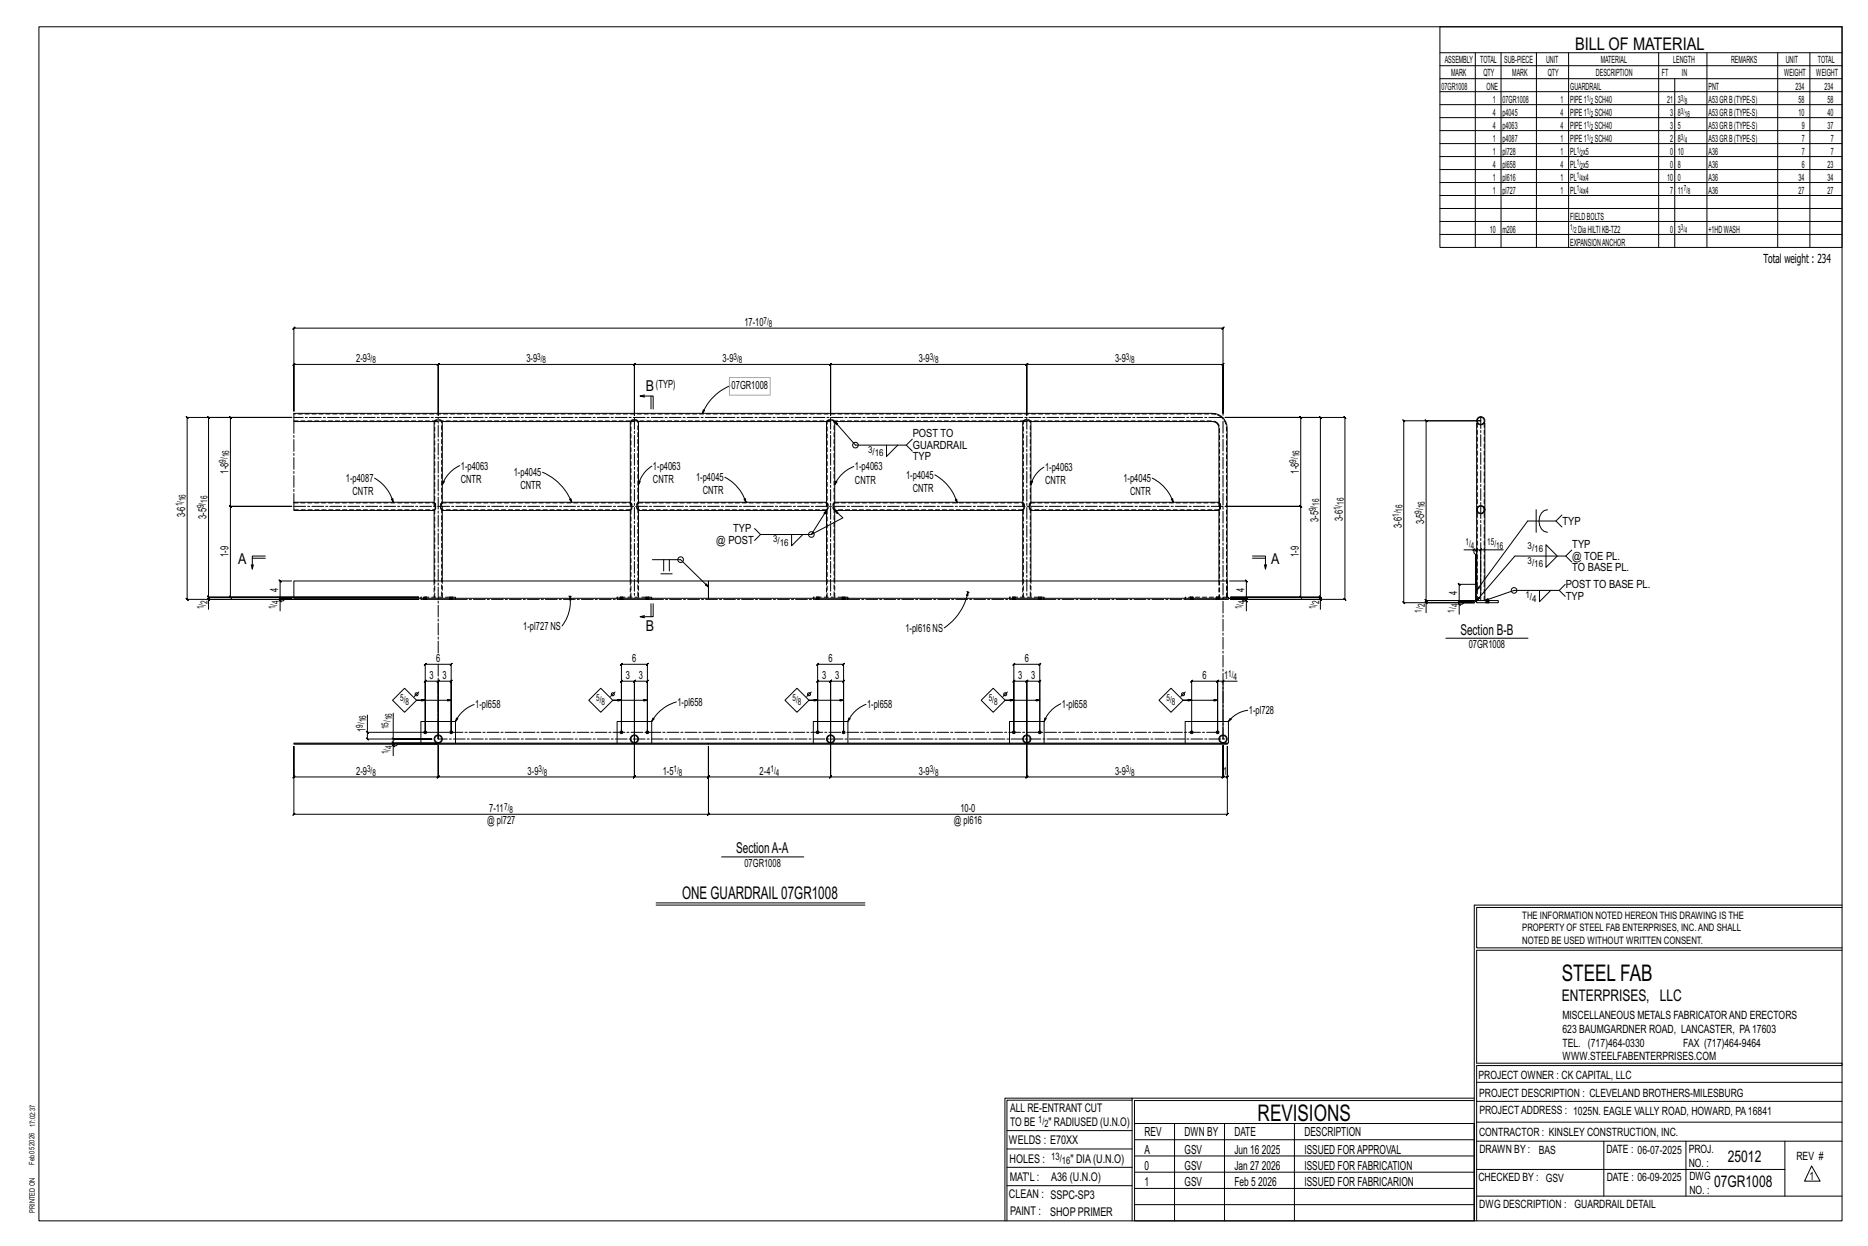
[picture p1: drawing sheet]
<svg xmlns="http://www.w3.org/2000/svg" width="914mm" height="610mm" viewBox="0 0 914 610" stroke-linecap="round" stroke-linejoin="round" font-family="sans-serif">
<g fill="none" stroke="#000" stroke-width=".49">
<path d="M19 13h883v584h-883zM705 13h197v108h-197zM705 26h197M705 32h197M705 39h197M722 26v95M735 26v95M752 26v95M768 26v95M812 26v95M820 39v82M836 26v95"/>
<path d="M870 26v95M886 26v95M705 45h197M705 51h197M705 58h197M705 64h197M705 70h197M705 77h197M705 83h197M705 89h197M705 96h197M705 102h197"/>
<path d="M705 108h197M705 115h197M315 194h-2h7v6M315 193l-2 1M319 194v6M357 189a25 25 0 0 0-13 13M143 204h-41l1 1-1-1v88l1 1-1-1h103h-103l1 1-1-1v1M212 206h-68v-4h449a7 7 0 0 1 8 7v75M217 206h92M309 206v-1h3l1 1M309 206v40M313 206v40"/>
<path d="M313 206h92M344 200l1 1-1 1zM405 206v-1h3l1 1M405 206v40M409 206v40M409 206l10 12h25l3-3M409 206h92M434 218v5l5-5M444 218l3 3M501 206v-1h3l1 1M501 206v40M505 206v40"/>
<path d="M505 206l90 1 1 1 1 1v37M599 202v-24l-1 1 1-1h-96l-1 1 1-1v25v-25l-1 1 1-1h-96l-1 1 1-1v25v-25l-1 1 1-1h-96l-1 1 1-1v25v-25l-1 1 1-1h-96l-1 1 1-1v25v-25l-1 1 1-1h-71l-1 1 1-1v23v-40h-1l1-1v1h455h-1l1-1v1v42M600 204h58l1 1-1-1v89l1 1-1-1h-56h44v5M600 204h46l1 1-1-1v88l1 1-1-1h-44h44l1 1-1-1v1M600 204h37h-1l1 1v-1v44l-1-1 1 1h-37h37l-1-1 1 1v44h-1l1 1v-1h-35M723 207v79M726 207h1v87h2l-1-1-1 1 14-5h22l3-3M183 234a20 20 0 0 1 9 12M217 235l1 1-1 1zM225 228a17 17 0 0 0-8 9M266 231a27 27 0 0 1 14 15M313 235v1v1z"/>
<path d="M319 228a15 15 0 0 0-6 9M355 233a21 21 0 0 1 10 13M409 235l1 1-1 1zM418 228a17 17 0 0 0-9 9M458 232a23 23 0 0 1 11 14M505 235l1 1-1 1zM511 229a14 14 0 0 0-6 8M564 234a21 21 0 0 1 10 12M144 246h68h1v3l-1 1h-68zM192 244v2zM212 246v-40l1-1h3l1 1v40M212 250v34"/>
<path d="M216 247l1-1h91l1 1v2l-1 1h-91l-1-1zM217 250v34M279 244l1 2zM309 250v34M313 246l-1 1v2l1 1h92M313 246h92M313 250v34M364 244h1v2zM365 246h.1M366 246h-1M369 259l3 3h25M405 246v1v2v1"/>
<path d="M405 250l-8 12 16-9-4-3 1 1-1-1v34M405 250v34M409 246l-1 1v2l1 1h92v-1v-2v-1M409 246h92M468 244l1 2zM501 250v34M505 246l-1 1v2l1 1h92v-1v-2v-1M505 246h92M505 250v34M573 244h1v2zM597 250v34M752 249v11"/>
<path d="M757 249a6 6 0 0 0-4 6 6 6 0 0 0 4 5M762 255l3 3M765 252l-3 3h-14l-25 34M123 276l1 2M124 273h6M130 272h-6v6v-2M319 274h14l14 13M325 274v5M328 274v5M372 262l-3 2M387 262v5l6-5M613 272h6v6l1-2"/>
<path d="M613 273h6M619 276v2M717 269h5v2v15h-8v-1l1 1h-1v8l1 1-1-1h8M722 269l-1 1 1-1zM722 269h1l-1 1 1-1v17M725 269l-1 1zM725 269h-2l-1 1 1-1v17M736 269h-11v25M757 267l5 5-5 6zM766 272l3 3M769 269l-3 3h-24l-19 22 1-2v1l-1 1h10v1h-10v-1M102 293l1 1z"/>
<path d="M137 293l1 1zM143 284h-6l1 1-1-1v9v-1l1 1h-1h6h-6v-1l1 1h-1v1M144 284h203v9h-203zM205 292h-92v1l-1-1h1v-44l-1-1 1 1h30h-30l-1-1 1 1v-44v1l-1-1h1h30h-51h-1l1 1v-1v89h-1l1 1v-1h113h-103v5M205 293h-66v1h-2v5M206 293h17M207 292h.1M207 293h.1M209 292h.1M209 293h.1M220 292h.1M220 293h.1"/>
<path d="M222 292h.1M222 293h.1M278 292h1M279 292l1 1-1 1zM279 292a20 20 0 0 1-4 14M279 292h1M302 293h17M304 292h.1M304 293h.1M305 292h.1M305 293h.1M316 292h.1"/>
<path d="M316 293h.1M318 292h.1M318 293h.1M319 295v7M320 295v7h-7h2M323 281h6M347 284h254v9h-254zM398 293h17M400 292h.1M400 293h.1M401 292h.1M401 293h.1"/>
<path d="M412 292h.1M412 293h.1M414 292h.1M414 293h.1M473 289l1 1M474 290v1h-1zM474 290a27 27 0 0 1-12 17M474 290h.1M494 293h17M496 292h.1M496 293h.1M497 292h.1"/>
<path d="M497 293h.1M508 292h.1M508 293h.1M510 292h.1M510 293h.1M583 292h.1M583 293h.1M584 292h.1M584 293h.1M595 292h.1M595 293h.1M597 292h.1"/>
<path d="M597 293h.1M601 292v1h-21M602 284h8l1 1-1-1v9v-1l1 1h-1h-8h8v-1l1 1h-1v1M602 293h6l1 1h1v5M610 293l1 1zM646 293l1 1zM698 294l1 1zM698 295v-1h1l-1-1v1h24h-24h1l-1-1v1v-88h1l-1-1v1h27h-38v-1l1 1h-1v89v-1l1 1h-1h35M698 300v-5h24h-5l-1 1h-2v5M714 295l1 1zM721 294h-7l1 1-1-1v2M722 286h1v8h-1z"/>
<path d="M727 294h.1M727 295h.1M729 294h.1M729 295h.1M754 289v5l5-5M763 289l3 3M315 301l-2 1M708 312h40M198 337l6 6-6 5-6-5zM205 339l-2 2M208 325l1-1-1 1h13h-1l1-1v1v33v-25l-1 1 1-1h-6l-1 1 1-1v29v-29l-1 1 1-1h-7h1l-1 1v-1v25v-33zM301 339l-2 2"/>
<path d="M304 325l1-1-1 1h13h-1l1-1v1v33v-25l-1 1 1-1h-6l-1 1 1-1v29v-29l-1 1 1-1h-7h1l-1 1v-1v25v-33zM390 337l6 6-6 5-6-5zM397 339l-2 2M400 325l1-1-1 1h13h-1l1-1v1v33v-25l-1 1 1-1h-6l-1 1 1-1v29v-29l-1 1 1-1h-7h1l-1 1v-1v25zM493 339l-2 2M496 325l1-1-1 1h13h-1l1-1v1v33v-25l-1 1 1-1h-6l-1 1 1-1v29v-29l-1 1 1-1h-7h1l-1 1v-1v25v-33zM580 339l-2 2M598 334l1-1zM599 333h-3h1l-1 1v-1v25v-25h1l-1 1v-1h-13h1l-1 1v-1v25M606 333h-7v29M179 358l1 1zM180 350v8h40"/>
<path d="M192 349v13h19h-31l-1-1 1 1v-4M208 343h-4h17M223 351l1 1-1 1zM232 345a16 16 0 0 0-9 8M288 343l6-6 6 6-6 5zM304 343h-4h17M320 351v1l-1 1zM331 343a20 20 0 0 0-12 10M400 343h-4h17M416 351v1l-1 1zM424 345a16 16 0 0 0-9 8M480 343l6-6 6 6-6 5z"/>
<path d="M496 343h-4h17M511 351l1 1-1 1zM519 344a16 16 0 0 0-8 9M567 343l6-6 6 6-6 5zM583 343h-4h17M602 351l1 1-2 1zM611 348a14 14 0 0 0-10 5M144 364h203h-203zM144 365v15l-1 1 1-1h71l-1 1 1-1v-15v15l-1 1 1-1h96l-1 1 1-1v-18v18l-1 1 1-1h36l-1 1 1-1v-15v15l-1 1 1-1h60l-1 1 1-1v-18v18l-1 1 1-1h96l-1 1 1-1v-18v18l-1 1 1-1h96l-1 1 1-1v-15v15l-1 1 1-1h2l-1 1 1-1v-15v33l-1 1 1-1h-254l-1 1 1-1v-33v33l-1 1 1-1h-203l-1 1 1-1zM192 364l1 1zM192 361l1 1zM192 362v2v-1l1 1h-1h21h-21v-1l1 1h-1v1"/>
<path d="M206 364v-11h17v11M215 364h-20l-1 1h-2v5M302 364v-11h17v11M347 364h254h-254zM398 364v-11h17v11M494 364v-11h17v11M580 364v-11h21v11M353 419h40M321 443h102M321 442h102M722 443v154M722 443h180"/>
<path d="M902 444h-179v20h179M902 465h-179v55h179v1h-179v76M554 538h-61v59M554 537h168M722 538h-167v13M723 539h179M723 530h179M493 553h61M555 550h167v47h-167zM555 558h167M575 550v47M599 550v47"/>
<path d="M634 550v47M723 549h179M723 558h179M785 558v27M825 558v27M874 558v27M493 571h61M493 562h61M555 573h167M555 566h167M723 572h151M887 570l4 8h-8z"/>
<path d="M492 597v-60h62v60M493 580h61M555 589h167M555 581h167M723 585h179"/>
<circle cx="419" cy="218" r="1.4"/>
<circle cx="725" cy="206" r="2"/>
<circle cx="725" cy="206" r="1.7"/>
<circle cx="725" cy="249" r="2"/>
<circle cx="725" cy="249" r="1.7"/>
<circle cx="333" cy="274" r="1.4"/>
<circle cx="397" cy="262" r="1.4"/>
<circle cx="741" cy="289" r="1.4"/>
<circle cx="204" cy="340" r=".7"/>
<circle cx="300" cy="340" r=".7"/>
<circle cx="396" cy="340" r=".7"/>
<circle cx="492" cy="340" r=".7"/>
<circle cx="579" cy="340" r=".7"/>
<circle cx="215" cy="362" r="2"/>
<circle cx="215" cy="362" r="1.7"/>
<circle cx="311" cy="362" r="1.7"/>
<circle cx="311" cy="362" r="2"/>
<circle cx="407" cy="362" r="2"/>
<circle cx="407" cy="362" r="1.7"/>
<circle cx="503" cy="362" r="2"/>
<circle cx="503" cy="362" r="1.7"/>
<circle cx="599" cy="362" r="1.7"/>
<circle cx="599" cy="362" r="2"/>
</g>
<g fill="#000" stroke="#000" stroke-width=".49">
<circle cx="208" cy="358" r=".7"/>
<circle cx="221" cy="358" r=".7"/>
<circle cx="304" cy="358" r=".7"/>
<circle cx="317" cy="358" r=".7"/>
<circle cx="400" cy="358" r=".7"/>
<circle cx="413" cy="358" r=".7"/>
<circle cx="496" cy="358" r=".7"/>
<circle cx="509" cy="358" r=".7"/>
<circle cx="583" cy="358" r=".7"/>
<circle cx="596" cy="358" r=".7"/>
</g>
<g fill="none" stroke="#000" stroke-width=".49" stroke-dasharray="2 1.4">
<path d="M144 206h449l3 1M212 206h5M213 206h.1M213 206l1-1M214 205h.1M215 205l1 1v86M309 206h4M309 206h.1M309 206l1-1M310 205h.1M311 205l1 1v86M405 206h4"/>
<path d="M405 206h.1M405 206l1-1M406 205h.1M407 205l1 1v86M501 206h4M501 206h.1M501 206l1-1M502 205h.1M503 205l1 1v86M595 203h-451M596 207l1 2v83M598 204l-3-1"/>
<path d="M723 207v87M144 246h69M212 246v4M213 246h.1M213 246v1M213 247h.1M213 248l-1 1h-68M216 247v-1M216 248h.1M216 249v-1M216 249h.1M216 246h92"/>
<path d="M217 250v-4M308 246h1M308 249h-92M309 246v4M309 246h.1M309 249l-1 1M309 246v1M309 247h.1M309 248v1M312 247l1-1M312 248h.1M312 249v-1"/>
<path d="M312 249h.1M313 246h92M313 250v-4M405 246h.1M405 249h-93M405 246v4M405 249v1M405 246v1M405 247h.1M405 248v1M408 247l1-1M408 248h.1"/>
<path d="M408 249v-1M408 249h.1M409 246h92M409 250v-4M501 246h.1M501 249h-93M501 246v4M501 249v1M501 246v1M501 247h.1M501 248v1M504 247l1-1"/>
<path d="M504 248h.1M504 249v-1M504 249h.1M505 249h-1M505 246h92M505 250v-4M597 246h.1M597 249h-92M597 246v4M597 249v1M597 246v1M597 247h.1"/>
<path d="M597 248v1M723 250v1M723 248v1M726 251v-1M726 249v-1M727 249h.1M206 292v1M207 292v1M207 292h1M208 292l-1 1M208 292v1M208 292v1z"/>
<path d="M208 293h.1M209 292v1M209 292h.1M209 293h.1M209 293v-1M212 284v8M213 292v-86M217 292v-8M220 292v1M220 292h.1M221 292l-1 1M221 292v1z"/>
<path d="M221 293h.1M221 292v1M221 292h1M222 293h-1M222 293v-1M223 293v-1h-17M302 292v1M304 292v1M304 292h.1M304 292v1zM304 293h.1M305 292v1"/>
<path d="M305 292h.1M305 293h.1M305 293v-1M309 284v8M309 292v-86M313 292v-8M316 292v1M316 292h.1M317 292l-1 1M317 292v1zM317 293h.1M317 292v1"/>
<path d="M318 292h.1M318 293h.1M318 293v-1M319 293v-1h-17M398 292v1M400 292v1M400 292h.1M400 292v1zM400 293h.1M401 292v1M401 292h.1M401 293h.1"/>
<path d="M401 293v-1M405 284v8M405 292v-86M409 292v-8M412 292v1M412 292h.1M413 292l-1 1M413 292v1zM413 293h.1M413 292v1M414 292h.1M414 293h.1"/>
<path d="M414 293v-1M415 293v-1h-17M494 292v1M496 292v1M496 292h.1M496 292l1 1zM496 293h.1M497 292v1M497 292h.1M497 293h.1M497 293v-1M501 284v8"/>
<path d="M501 292v-86M505 292v-8M508 292v1M508 292h.1M509 292l-1 1M509 292v1zM509 292v1M509 293h.1M510 292h.1M510 293h.1M510 293v-1M511 293v-1h-17"/>
<path d="M583 292v1M583 292h.1M583 292l1 1zM583 293h.1M584 292v1M584 292h.1M584 293h.1M584 293v-1M595 292v1M595 292h.1M596 292l-1 1M596 292v1z"/>
<path d="M596 292v1M596 293h.1M597 292v1M597 292h.1M597 284v8M597 293h.1M597 293v-1M600 292v-83a7 7 0 0 0-2-5M601 292v-8M601 292h-21v1M727 294v-87M727 294v1"/>
<path d="M727 294h1M728 294l-1 1M728 294v1M728 294v1zM728 295h.1M729 294v1M729 294h.1M729 295h.1M729 295v-1M215 360h.1M311 360h.1M407 360h.1"/>
<path d="M503 360h.1M599 363h.1"/>
</g>
<path d="M357 185h20v8h-20z" fill="none" stroke="#f0f" stroke-width=".5"/>
<g fill="none" stroke="#000" stroke-width=".49" stroke-dasharray="5.8 1 1 1">
<path d="M144 206v40M311 204v88M407 204v88M503 204v88M725 204v88M144 248h455M223 293h79M319 293h79M415 293h79M511 293h69M215 319v-115M215 325v37h386"/>
<path d="M221 358h375M599 362v-158h-455"/>
</g>
<g font-size="11.2">
<text x="764" y="480">STEEL FAB</text>
<text x="616" y="548">REVISIONS</text>
</g>
<g font-size="8.6">
<text x="771" y="24">BILL OF MATERIAL</text>
<text x="334" y="440">ONE GUARDRAIL07GR1008</text>
</g>
<g font-size="7.9">
<text x="765" y="490">ENTERPRISES, LLC</text>
<text x="846" y="569">25012</text>
<text x="839" y="581">07GR1008</text>
</g>
<g font-size="7.3">
<text x="316" y="191">B</text>
<text x="117" y="276">A</text>
<text x="622" y="276">A</text>
<text x="316" y="309">B</text>
<text x="715" y="310">Section B-B</text>
<text x="360" y="417">SectionA-A</text>
</g>
<g font-size="6.1">
<text x="863" y="129">Total weight : 234</text>
<text x="560" y="556">REV</text>
<text x="580" y="556">DWN BY</text>
<text x="604" y="556">DATE</text>
<text x="639" y="556">DESCRIPTION</text>
<text x="560" y="564">A</text>
<text x="580" y="564">GSV</text>
<text x="604" y="564">Jun 16</text>
<text x="618" y="564">2025</text>
<text x="639" y="564">ISSUED FORAPPROVAL</text>
<text x="560" y="572">0</text>
<text x="580" y="572">GSV</text>
<text x="604" y="572">Jan 27</text>
<text x="618" y="572">2026</text>
<text x="639" y="572">ISSUED FOR FABRICATION</text>
<text x="560" y="580">1</text>
<text x="580" y="580">GSV</text>
<text x="604" y="580">Feb 5</text>
<text x="616" y="580">2026</text>
<text x="639" y="580">ISSUED FOR FABRICARION</text>
</g>
<g font-size="5.9">
<text x="494" y="560">WELDS : E70XX</text>
<text x="494" y="569">HOLES :</text>
<text x="524" y="569">&quot; DIA(U.N.O)</text>
<text x="494" y="578">MAT'L :</text>
<text x="515" y="578">A36 (U.N.O)</text>
<text x="494" y="586">CLEAN : SSPC-SP3</text>
<text x="495" y="595">PAINT :</text>
<text x="514" y="595">SHOP PRIMER</text>
</g>
<g font-size="5.8">
<text x="494" y="544">ALL RE-ENTRANT CUT</text>
<text x="494" y="551">TO BE</text>
<text x="513" y="551">&quot; RADIUSED (U.N.O)</text>
</g>
<g font-size="5.6">
<text x="765" y="499">MISCELLANEOUS METALS FABRICATORAND ERECTORS</text>
<text x="765" y="505">623 BAUMGARDNER ROAD, LANCASTER, PA17603</text>
<text x="765" y="512">TEL. (717)464-0330</text>
<text x="824" y="512">FAX (717)464-9464</text>
<text x="765" y="519">WWW.STEELFABENTERPRISES.COM</text>
<text x="724" y="528">PROJECT OWNER : CK CAPITAL, LLC</text>
<text x="724" y="537">PROJECT DESCRIPTION : CLEVELAND BROTHERS-MILESBURG</text>
<text x="724" y="545">PROJECTADDRESS : 1025N. EAGLE VALLY ROAD, HOWARD, PA16841</text>
<text x="724" y="556">CONTRACTOR : KINSLEY CONSTRUCTION, INC.</text>
<text x="724" y="564">DRAWN BY :</text>
<text x="753" y="564">BAS</text>
<text x="786" y="564">DATE : 06-07-2025</text>
<text x="827" y="564">PROJ.</text>
<text x="879" y="568">REV #</text>
<text x="827" y="571">NO. :</text>
<text x="724" y="578">CHECKED BY : GSV</text>
<text x="787" y="578">DATE : 06-09-2025</text>
<text x="827" y="578">DWG</text>
<text x="886" y="578">1</text>
<text x="827" y="584">NO. :</text>
<text x="724" y="591">DWG DESCRIPTION : GUARDRAIL DETAIL</text>
</g>
<g font-size="5.5">
<text x="364" y="160">17-10</text>
<text x="174" y="177">2-9</text>
<text x="258" y="177">3-9</text>
<text x="354" y="177">3-9</text>
<text x="450" y="177">3-9</text>
<text x="546" y="177">3-9</text>
<text x="321" y="190">(TYP)</text>
<text x="358" y="190">07GR1008</text>
<text x="447" y="214">POST TO</text>
<text x="447" y="220">GUARDRAIL</text>
<text x="447" y="225">TYP</text>
<text x="112" y="232" transform="rotate(-90 112 232)">1-8</text>
<text x="226" y="230">1-p4063</text>
<text x="252" y="233">1-p4045</text>
<text x="320" y="230">1-p4063</text>
<text x="418" y="230">1-p4063</text>
<text x="512" y="230">1-p4063</text>
<text x="636" y="232" transform="rotate(-90 636 232)">1-8</text>
<text x="169" y="236">1-p4087</text>
<text x="226" y="236">CNTR</text>
<text x="255" y="239">CNTR</text>
<text x="320" y="236">CNTR</text>
<text x="341" y="235">1-p4045</text>
<text x="418" y="237">CNTR</text>
<text x="444" y="234">1-p4045</text>
<text x="512" y="237">CNTR</text>
<text x="550" y="236">1-p4045</text>
<text x="173" y="242">CNTR</text>
<text x="344" y="242">CNTR</text>
<text x="447" y="241">CNTR</text>
<text x="553" y="242">CNTR</text>
<text x="91" y="253" transform="rotate(-90 91 253)">3-6</text>
<text x="101" y="254" transform="rotate(-90 101 254)">3-5</text>
<text x="645" y="255" transform="rotate(-90 645 255)">3-5</text>
<text x="657" y="255" transform="rotate(-90 657 255)">3-6</text>
<text x="697" y="257" transform="rotate(-90 697 257)">3-5</text>
<text x="765" y="257">TYP</text>
<text x="359" y="261">TYP</text>
<text x="686" y="258" transform="rotate(-90 686 258)">3-6</text>
<text x="351" y="266">@ POST</text>
<text x="770" y="268">TYP</text>
<text x="112" y="273" transform="rotate(-90 112 273)">1-9</text>
<text x="636" y="273" transform="rotate(-90 636 273)">1-9</text>
<text x="770" y="274">@ TOE PL.</text>
<text x="770" y="279">TO BASE PL.</text>
<text x="766" y="288">POST TO BASE PL.</text>
<text x="136" y="290" transform="rotate(-90 136 290)">4</text>
<text x="609" y="290" transform="rotate(-90 609 290)">4</text>
<text x="713" y="291" transform="rotate(-90 713 291)">4</text>
<text x="766" y="293">TYP</text>
<text x="256" y="308">1-pl727 NS</text>
<text x="443" y="309">1-pl616 NS</text>
<text x="719" y="317">07GR1008</text>
<text x="213" y="324">6</text>
<text x="310" y="324">6</text>
<text x="406" y="324">6</text>
<text x="502" y="324">6</text>
<text x="210" y="332">3</text>
<text x="217" y="332">3</text>
<text x="306" y="332">3</text>
<text x="313" y="332">3</text>
<text x="402" y="332">3</text>
<text x="409" y="332">3</text>
<text x="498" y="332">3</text>
<text x="505" y="332">3</text>
<text x="589" y="332">6</text>
<text x="599" y="332">1</text>
<text x="233" y="347">1-pl658</text>
<text x="332" y="345">1-pl658</text>
<text x="424" y="347">1-pl658</text>
<text x="520" y="346">1-pl658</text>
<text x="611" y="349">1-pl728</text>
<text x="179" y="358" transform="rotate(-90 179 358)">1</text>
<text x="174" y="379">2-9</text>
<text x="258" y="379">3-9</text>
<text x="324" y="379">1-5</text>
<text x="372" y="379">2-4</text>
<text x="450" y="379">3-9</text>
<text x="546" y="379">3-9</text>
<text x="599" y="379">1</text>
<text x="239" y="397">7-11</text>
<text x="470" y="397">10-0</text>
<text x="238" y="403">@ pl727</text>
<text x="467" y="403">@ pl616</text>
<text x="364" y="424">07GR1008</text>
</g>
<g font-size="5">
<text x="745" y="450">THE INFORMATION NOTED HEREON THIS DRAWING IS THE</text>
<text x="745" y="456">PROPERTY OF STEEL FAB ENTERPRISES, INC.AND SHALL</text>
<text x="745" y="462">NOTED BE USED WITHOUT WRITTEN CONSENT.</text>
<text x="508" y="550">1/</text>
<text x="511" y="551">2</text>
<text x="515" y="568">13/</text>
<text x="520" y="570">16</text>
</g>
<g font-size="4.9">
<text x="707" y="31">ASSEMBLY</text>
<text x="725" y="31">TOTAL</text>
<text x="736" y="31">SUB-PIECE</text>
<text x="757" y="31">UNIT</text>
<text x="784" y="31">MATERIAL</text>
<text x="819" y="31">LENGTH</text>
<text x="847" y="31">REMARKS</text>
<text x="874" y="31">UNIT</text>
<text x="890" y="31">TOTAL</text>
<text x="710" y="37">MARK</text>
<text x="726" y="37">QTY</text>
<text x="740" y="37">MARK</text>
<text x="758" y="37">QTY</text>
<text x="781" y="37">DESCRIPTION</text>
<text x="814" y="37">FT</text>
<text x="823" y="37">IN</text>
<text x="873" y="37">WEIGHT</text>
<text x="889" y="37">WEIGHT</text>
<text x="706" y="44">07GR1008</text>
<text x="728" y="44">ONE</text>
<text x="769" y="44">GUARDRAIL</text>
<text x="836" y="44">PNT</text>
<text x="879" y="44">234</text>
<text x="893" y="44">234</text>
<text x="731" y="50">1</text>
<text x="736" y="50">07GR1008</text>
<text x="764" y="50">1</text>
<text x="769" y="50">PIPE1</text>
<text x="781" y="50">SCH40</text>
<text x="816" y="50">21</text>
<text x="821" y="50">3</text>
<text x="836" y="50">A53GRB(TYPE-S)</text>
<text x="880" y="50">58</text>
<text x="895" y="50">58</text>
<text x="731" y="57">4</text>
<text x="736" y="57">p4045</text>
<text x="764" y="57">4</text>
<text x="769" y="57">PIPE1</text>
<text x="781" y="57">SCH40</text>
<text x="818" y="57">3</text>
<text x="821" y="57">8</text>
<text x="836" y="57">A53GRB(TYPE-S)</text>
<text x="880" y="57">10</text>
<text x="895" y="57">40</text>
<text x="731" y="63">4</text>
<text x="736" y="63">p4063</text>
<text x="764" y="63">4</text>
<text x="769" y="63">PIPE1</text>
<text x="781" y="63">SCH40</text>
<text x="818" y="63">3</text>
<text x="821" y="63">5</text>
<text x="836" y="63">A53GRB(TYPE-S)</text>
<text x="882" y="63">9</text>
<text x="895" y="63">37</text>
<text x="731" y="69">1</text>
<text x="736" y="69">p4087</text>
<text x="764" y="69">1</text>
<text x="769" y="69">PIPE1</text>
<text x="781" y="69">SCH40</text>
<text x="818" y="69">2</text>
<text x="821" y="69">8</text>
<text x="836" y="69">A53GRB(TYPE-S)</text>
<text x="882" y="69">7</text>
<text x="896" y="69">7</text>
<text x="731" y="76">1</text>
<text x="736" y="76">pl728</text>
<text x="764" y="76">1</text>
<text x="769" y="76">PL x5</text>
<text x="818" y="76">0</text>
<text x="821" y="76">10</text>
<text x="836" y="76">A36</text>
<text x="882" y="76">7</text>
<text x="896" y="76">7</text>
<text x="731" y="82">4</text>
<text x="736" y="82">pl658</text>
<text x="764" y="82">4</text>
<text x="769" y="82">PL x5</text>
<text x="818" y="82">0</text>
<text x="821" y="82">8</text>
<text x="836" y="82">A36</text>
<text x="882" y="82">6</text>
<text x="895" y="82">23</text>
<text x="731" y="88">1</text>
<text x="736" y="88">pl616</text>
<text x="764" y="88">1</text>
<text x="769" y="88">PL x4</text>
<text x="816" y="88">10</text>
<text x="821" y="88">0</text>
<text x="836" y="88">A36</text>
<text x="880" y="88">34</text>
<text x="895" y="88">34</text>
<text x="731" y="95">1</text>
<text x="736" y="95">pl727</text>
<text x="764" y="95">1</text>
<text x="769" y="95">PL x4</text>
<text x="818" y="95">7</text>
<text x="821" y="95">11</text>
<text x="836" y="95">A36</text>
<text x="880" y="95">27</text>
<text x="895" y="95">27</text>
<text x="769" y="107">FIELDBOLTS</text>
<text x="729" y="114">10</text>
<text x="736" y="114">m206</text>
<text x="772" y="114">DiaHILTIKB-TZ2</text>
<text x="818" y="114">0</text>
<text x="821" y="114">3</text>
<text x="836" y="114">+1HDWASH</text>
<text x="769" y="120">EXPANSIONANCHOR</text>
</g>
<g font-size="4.7">
<text x="374" y="158">7/</text>
<text x="376" y="160">8</text>
<text x="180" y="176">3/</text>
<text x="182" y="178">8</text>
<text x="263" y="176">3/</text>
<text x="266" y="178">8</text>
<text x="359" y="176">3/</text>
<text x="362" y="178">8</text>
<text x="455" y="176">3/</text>
<text x="458" y="178">8</text>
<text x="551" y="176">3/</text>
<text x="554" y="178">8</text>
<text x="425" y="222">3/</text>
<text x="111" y="226" transform="rotate(-90 111 226)">9/</text>
<text x="112" y="224" transform="rotate(-90 112 224)">16</text>
<text x="428" y="223">16</text>
<text x="634" y="226" transform="rotate(-90 634 226)">9/</text>
<text x="636" y="224" transform="rotate(-90 636 224)">16</text>
<text x="91" y="245" transform="rotate(-90 91 245)">16</text>
<text x="102" y="246" transform="rotate(-90 102 246)">16</text>
<text x="89" y="248" transform="rotate(-90 89 248)">1/</text>
<text x="100" y="249" transform="rotate(-90 100 249)">9/</text>
<text x="644" y="250" transform="rotate(-90 644 250)">9/</text>
<text x="646" y="248" transform="rotate(-90 646 248)">16</text>
<text x="656" y="250" transform="rotate(-90 656 250)">1/</text>
<text x="658" y="247" transform="rotate(-90 658 247)">16</text>
<text x="687" y="250" transform="rotate(-90 687 250)">16</text>
<text x="696" y="251" transform="rotate(-90 696 251)">9/</text>
<text x="698" y="249" transform="rotate(-90 698 249)">16</text>
<text x="685" y="253" transform="rotate(-90 685 253)">1/</text>
<text x="378" y="265">3/</text>
<text x="382" y="267">16</text>
<text x="717" y="267">1/</text>
<text x="720" y="268">4</text>
<text x="728" y="267">15/</text>
<text x="732" y="268">16</text>
<text x="748" y="269">3/</text>
<text x="748" y="276">3/</text>
<text x="751" y="270">16</text>
<text x="751" y="278">16</text>
<text x="747" y="293">1/</text>
<text x="100" y="298" transform="rotate(-90 100 298)">1/</text>
<text x="102" y="296" transform="rotate(-90 102 296)">2</text>
<text x="135" y="298" transform="rotate(-90 135 298)">1/</text>
<text x="137" y="296" transform="rotate(-90 137 296)">4</text>
<text x="608" y="298" transform="rotate(-90 608 298)">1/</text>
<text x="610" y="296" transform="rotate(-90 610 296)">4</text>
<text x="644" y="298" transform="rotate(-90 644 298)">1/</text>
<text x="646" y="296" transform="rotate(-90 646 296)">2</text>
<text x="696" y="300" transform="rotate(-90 696 300)">1/</text>
<text x="698" y="297" transform="rotate(-90 698 297)">2</text>
<text x="712" y="300" transform="rotate(-90 712 300)">1/</text>
<text x="714" y="297" transform="rotate(-90 714 297)">4</text>
<text x="750" y="294">4</text>
<text x="601" y="331">1/</text>
<text x="604" y="333">4</text>
<text x="196" y="343">5/</text>
<text x="198" y="345">8</text>
<text x="292" y="343">5/</text>
<text x="295" y="345">8</text>
<text x="388" y="343">5/</text>
<text x="391" y="345">8</text>
<text x="484" y="343">5/</text>
<text x="487" y="345">8</text>
<text x="571" y="343">5/</text>
<text x="574" y="345">8</text>
<text x="179" y="353" transform="rotate(-90 179 353)">16</text>
<text x="192" y="352" transform="rotate(-90 192 352)">16</text>
<text x="178" y="356" transform="rotate(-90 178 356)">9/</text>
<text x="190" y="357" transform="rotate(-90 190 357)">15/</text>
<text x="190" y="369" transform="rotate(-90 190 369)">1/</text>
<text x="192" y="366" transform="rotate(-90 192 366)">4</text>
<text x="180" y="378">3/</text>
<text x="264" y="378">3/</text>
<text x="330" y="378">1/</text>
<text x="377" y="378">1/</text>
<text x="455" y="378">3/</text>
<text x="551" y="378">3/</text>
<text x="182" y="380">8</text>
<text x="266" y="380">8</text>
<text x="332" y="380">8</text>
<text x="380" y="380">4</text>
<text x="458" y="380">8</text>
<text x="554" y="380">8</text>
<text x="247" y="396">7/</text>
<text x="249" y="398">8</text>
</g>
<g font-size="4.2">
<text x="777" y="49">1/</text>
<text x="779" y="51">2</text>
<text x="823" y="49">3/</text>
<text x="825" y="51">8</text>
<text x="777" y="56">1/</text>
<text x="779" y="57">2</text>
<text x="823" y="56">3/</text>
<text x="825" y="57">16</text>
<text x="777" y="62">1/</text>
<text x="779" y="63">2</text>
<text x="777" y="68">1/</text>
<text x="779" y="70">2</text>
<text x="823" y="68">3/</text>
<text x="825" y="70">4</text>
<text x="772" y="75">1/</text>
<text x="774" y="76">2</text>
<text x="772" y="81">1/</text>
<text x="774" y="82">2</text>
<text x="772" y="87">1/</text>
<text x="774" y="89">4</text>
<text x="772" y="94">1/</text>
<text x="774" y="95">4</text>
<text x="824" y="94">7/</text>
<text x="826" y="95">8</text>
<text x="769" y="113">1/</text>
<text x="823" y="113">3/</text>
<text x="770" y="114">2</text>
<text x="825" y="114">4</text>
</g>
<g font-size="3.7">
<text x="17" y="551" transform="rotate(-90 17 551)">17:02:37</text>
<text x="17" y="561" transform="rotate(-90 17 561)">2026</text>
<text x="17" y="570" transform="rotate(-90 17 570)">Feb 05</text>
<text x="17" y="593" transform="rotate(-90 17 593)">PRINTED ON</text>
</g>
</svg>
